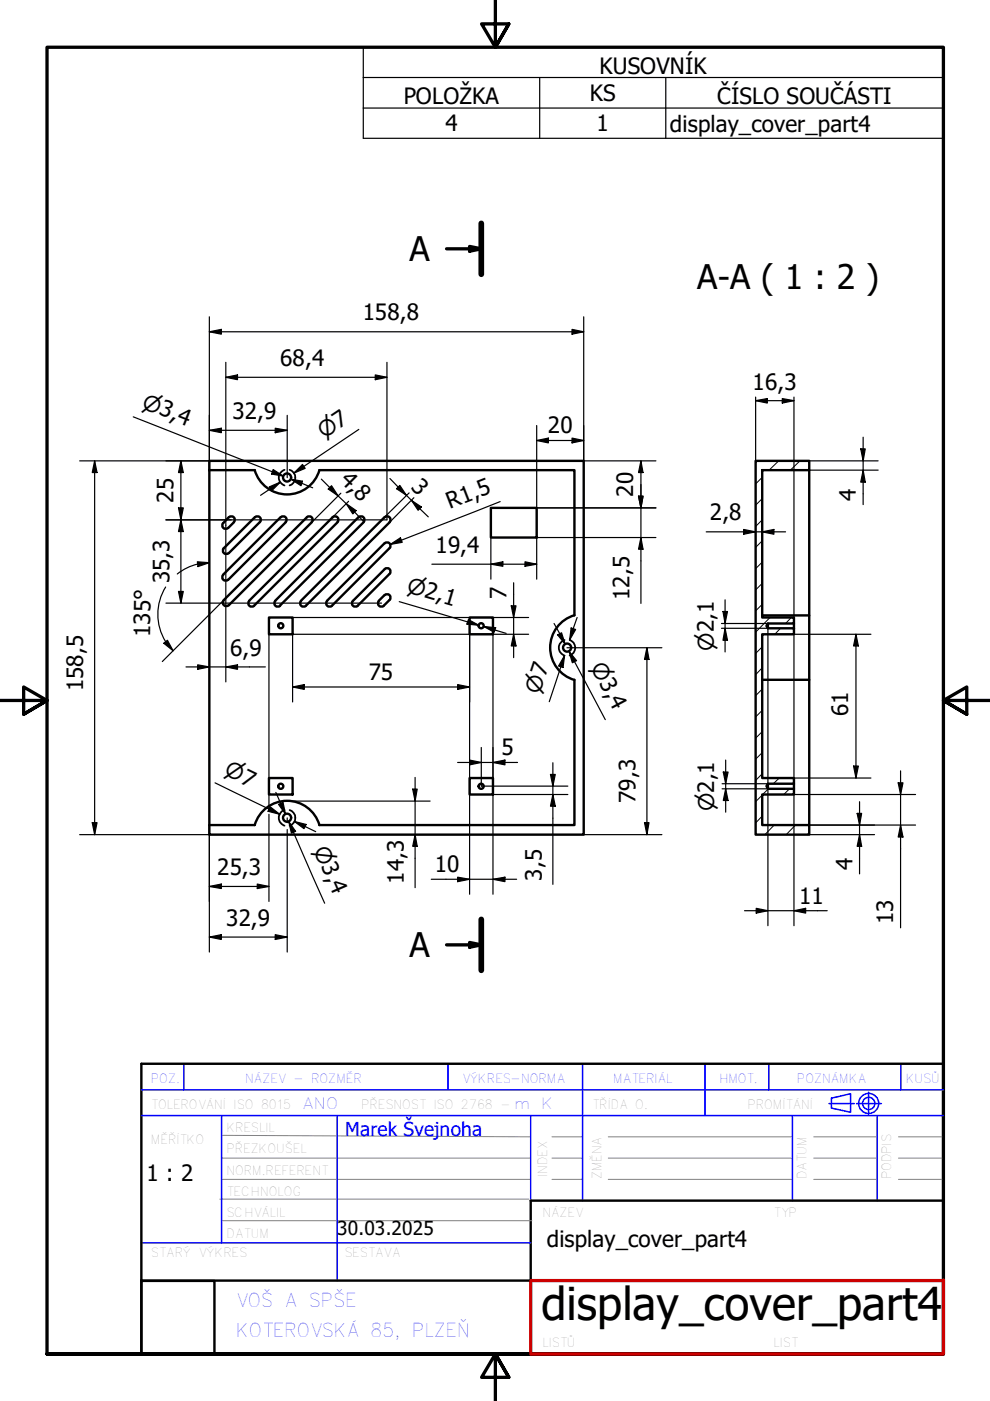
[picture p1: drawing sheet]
<svg xmlns="http://www.w3.org/2000/svg" width="210mm" height="297mm" viewBox="0 0 210 297" stroke-linecap="round" stroke-linejoin="round" font-family="sans-serif">
<g fill="none" stroke="#000" stroke-width=".21">
<path d="M160.6 97.7l-.4 .4M165.1 97.7l-2 2M169.6 97.7l-2 2M161.6 119.2l-1.4 1.4M161.6 114.7l-1.4 1.4M161.6 110.2l-1.4 1.4M161.6 105.7l-1.4 1.4M161.6 101.2l-1.4 1.4M161.6 137.1l-1.4 1.4M161.6 128.1l-1.4 1.4M161.6 123.7l-1.4 1.4M163.3 130.9l-3.1 3.1"/>
<path d="M165.5 133.2l-1.2 1.3M167.8 130.9l-1.2 1.3M161.6 159.6l-1.4 1.4M161.6 155.1l-1.4 1.4M161.6 150.6l-1.4 1.4M161.6 146.1l-1.4 1.4M161.6 141.6l-1.4 1.5M161.6 173l-1.4 1.5M161.6 168.6l-1.4 1.4M161.6 164.1l-1.4 1.4M162.9 167.2l-1.2 1.3M164.1 174.9l-1.9 2.1"/>
<path d="M165.2 165l-1.2 1.2M167.4 167.2l-1.2 1.3M168.7 174.9l-2 2.1M171.6 176.5l-.5 .5"/>
</g>
<path d="M60.3 99.6a1.72 1.72 0 0 0-1.2 1.7 1.72 1.72 0 0 0 1.2 1.6M61.4 99.6a1.73 1.73 0 0 1 1.2 1.7 1.73 1.73 0 0 1-1.2 1.6M119.7 135.7a1.72 1.72 0 0 0-1.2 1.6 1.72 1.72 0 0 0 1.2 1.7M120.8 135.7a1.73 1.73 0 0 1 1.2 1.6 1.73 1.73 0 0 1-1.2 1.7M60.3 171.8a1.72 1.72 0 0 0-1.2 1.6 1.72 1.72 0 0 0 1.2 1.7M61.4 171.8a1.73 1.73 0 0 1 1.2 1.6 1.73 1.73 0 0 1-1.2 1.7" fill="none" stroke="#000" stroke-width=".38"/>
<g fill="none" stroke="#000" stroke-width=".51">
<path d="M44.4 99.7h9.6a7.1 7.1 0 0 0 6.9 5.1 7.1 7.1 0 0 0 6.8-5.1M44.4 97.7h79.4v79.3h-79.4zM67.7 99.7h54.1v30.8M160.2 97.7h11.4v2h-10v31.2h6.7v1.3h-5.5l-.3 .5 .3 .5h5.5v1.3h-6.7v30.5h6.7v1.2h-5.5l-.3 .5 .3 .5h5.5v1.3h-6.7v6.4h10v2.1h-11.4zM171.6 99.7v75.2M47.3 110.9a.73 .73 0 0 0 0 1 .73 .73 0 0 0 1.1 0M48.5 109.7l-1.1 1.2M48.5 109.7a.73 .73 0 0 1 1.1 0 .73 .73 0 0 1 0 1M49.6 110.7l-1.2 1.2M54 109.7l-6.6 6.6M54.1 109.7a.73 .73 0 0 1 1 0 .73 .73 0 0 1 0 1l-6.6 6.5a.73 .73 0 0 1-1 0 .73 .73 0 0 1 0-1M60.6 110.7a.73 .73 0 0 0 0-1 .73 .73 0 0 0-1.1 0l-12.2 12.1"/>
<path d="M60.6 110.7l-12.2 12.2M65 109.7l-17.6 17.5M65 109.7a.73 .73 0 0 1 1.1 0 .73 .73 0 0 1 0 1l-17.6 17.6M70.5 109.7a.73 .73 0 0 1 1 0 .73 .73 0 0 1 0 1l-17.6 17.7M70.5 109.7l-17.6 17.7a.73 .73 0 0 0 0 1 .73 .73 0 0 0 1 0M81.5 109.7l-17.7 17.7a.73 .73 0 0 0 0 1 .73 .73 0 0 0 1.1 0M81.5 115.2l-12.2 12.2M81.6 115.2a.73 .73 0 0 1 1 0 .73 .73 0 0 1 0 1M81.6 109.7a.73 .73 0 0 1 1 0 .73 .73 0 0 1 0 1M82.5 116.3l-12.1 12.1M82.6 110.7l-17.7 17.7M104.1 107.7h9.7v6.3h-9.7z"/>
<path d="M47.3 121.9a.73 .73 0 0 0 0 1 .73 .73 0 0 0 1.1 0M47.5 127.3a.73 .73 0 0 0 0 1 .73 .73 0 0 0 1 0M57 130.9h5v3.6h-5zM59.4 128.4l17.7-17.7a.75 .75 0 0 0 0-1 .75 .75 0 0 0-1.1 0l-17.6 17.7a.73 .73 0 0 0 0 1 .73 .73 0 0 0 1 0M69.4 127.4a.73 .73 0 0 0 0 1 .73 .73 0 0 0 1 0M80.4 127.4a.73 .73 0 0 0 0 1 .73 .73 0 0 0 1 0M81.5 120.7l-6.7 6.7a.73 .73 0 0 0 0 1 .73 .73 0 0 0 1.1 0M81.5 126.2l-1.2 1.2M81.6 126.2a.73 .73 0 0 1 1 0 .73 .73 0 0 1 0 1M81.6 120.7a.73 .73 0 0 1 1 0 .73 .73 0 0 1 0 1M82.5 127.2l-1.1 1.2M82.5 121.7l-6.6 6.7"/>
<path d="M99.6 130.9h4.9v3.6h-4.9zM121.8 130.4a7.1 7.1 0 0 0-5.2 6.9 7.1 7.1 0 0 0 5.2 6.9M161.6 130.5h10M162.8 132.2v1M168.3 132.2v1M121.8 144.1v30.8h-54.1M161.6 144.1h10M57 165h5v3.5h-5zM67.7 174.9a7.1 7.1 0 0 0-6.8-5.1 7.1 7.1 0 0 0-6.9 5.1h-9.6M99.6 165h4.9v3.5h-4.9zM162.8 166.2v1M168.3 166.2v1"/>
<circle cx="60.9" cy="101.2" r=".86"/>
<circle cx="59.5" cy="132.7" r=".54"/>
<circle cx="102" cy="132.7" r=".54"/>
<circle cx="120.2" cy="137.3" r=".86"/>
<circle cx="59.5" cy="166.7" r=".54"/>
<circle cx="60.9" cy="173.4" r=".86"/>
<circle cx="102" cy="166.7" r=".54"/>
</g>
<path d="M102 47.4v10.8M102 194.9v10.8" fill="none" stroke="#000" stroke-width="1.2"/>
<path d="M94.7 52.8h7.3M99.6 52.2l2.4 .6-2.4 .5zM99.6 199.8l2.4 .5-2.4 .5zM94.7 200.3h7.3" fill="none" stroke="#000" stroke-width=".7"/>
<path d="M99.6 52.2l2.4 .6-2.4 .5zM99.6 199.8l2.4 .5-2.4 .5z" fill="#000"/>
<path d="M77 16.4v-6.4h123v6.4M77 16.4h123v6.5M77 16.4v12.9h123v-6.4M114.4 16.4v12.9M141.2 16.4v12.9M77 22.9h123" fill="none" stroke="#000" stroke-width=".25"/>
<path d="M105 0v10l-2.9-4.9h5.8l-2.9 4.9 2.9-4.9M0 148.5h10l-5-2.8v5.7l5-2.9-5 2.9M210 148.5h-10l5-2.8v5.7l-5-2.9 5 2.9M10 287.1v-277.1h190v277.1h-190h190M107.9 292l-2.9-4.9 2.9 4.9h-5.8l2.9-4.9v9.9" fill="none" stroke="#000" stroke-width=".7"/>
<!-- layer: 1_SILNA -->
<path d="M200 254.6h-87.5v16.9M30 271.6h15.5v15.5h-15.5zM30 271.5h82.6M200 271.4v-45.9h-170v61.6h82.6" fill="none" stroke="#000" stroke-width=".51"/>
<!-- layer: 2_SLABA -->
<g fill="none" stroke="#808080" stroke-width=".21">
<path d="M46.6 254.2h65.5M47 245.5h65.5M47 240.7l65.5 .3M47 250h65.5M47.2 258.8h65.6M117 241h6.5M117 245.5h6.5M117 250h6.5M129 241h39M129 245.5h39M129 250h39M172.5 241h13.5"/>
<path d="M172.5 245.5h13.5M172.5 250h13.5M190.5 241h9.5M190.5 245.5h9.5M190.5 250h9.5"/>
</g>
<!-- layer: 8_TEXTY -->
<g fill="none" stroke="#00f" stroke-width=".32">
<path d="M30 236.5h170M30 231.1h170M39 225.5v5.6M47 236.6v27M71.5 236.5v35M95 225.5v5.6M112.5 236.5v18.1M123.5 225.5v29.1M149.5 225.5v11M163 225.5v5.6M168 236.5v18.1M175.8 234h5.3"/>
<path d="M176.3 232.8l4-.9v3.9l-4-.9zM181.6 234h5.3M184.1 231.6v4.7M186 236.5v18.1M191 225.5v5.6M30 263.5h82.5"/>
<circle cx="184.2" cy="234" r="2.13"/>
<circle cx="184.2" cy="234" r="1.3"/>
</g>
<!-- layer: 3_TUCNA -->
<path d="M112.6 271.5h87.4M200 271.4v15.7h-87.5v-15.6" fill="none" stroke="#c00" stroke-width=".7"/>
<g fill="none" stroke="#000" stroke-width=".25">
<path d="M44.4 70.3l2.5-.5v1.1zM44.4 70.3h79.4M44.4 67.2v32.5M47.9 80l2.5-.5v1zM47.9 76.8v67.8M47.9 80h34.1M79.6 79.5l2.4 .5-2.4 .5zM82 76.8v33.4h-46.8M121.3 69.8l2.5 .5-2.5 .6zM123.8 67.2v30.5h15.3M16.9 97.7h27.5M20.1 97.7l.5 2.5h-1z"/>
<path d="M20.1 97.7v79.3M28.3 88.4l31.8 12.6-2.4-1M38.4 97.7l.5 2.5h-1.1zM38.4 97.7v30.2M44.4 91.2l2.5-.4v.9zM44.4 91.2h16.5M57.9 99.6l2.2 1.4-2.5-.5zM58.4 90.8l2.5 .4-2.5 .5zM60.9 88.1v13.2M76.1 91l-13.8 9.3 2.1-1.4M113.8 93.4l2.5-.5v1zM113.8 90.2v17.5h25.3"/>
<path d="M113.8 93.4h10M121.3 92.9l2.5 .5-2.5 .5zM135.9 97.7l.4 2.5h-.9zM135.9 97.7v30.2M160.2 84.9l2.5-.4v1zM160.2 84.9h8.1M160.2 84.2v13.5M165.9 84.5l2.4 .4-2.4 .6zM168.3 84.2v112.1M171.6 97.7h14.6M171.6 99.7h14.6M182.5 95.2h1l-.5 2.5z"/>
<path d="M183 99.7l.5 2.5h-1zM183 92.7v14.3M37.8 107.7h1.1l-.5 2.5zM38.4 110.2l.5 2.5h-1.1zM41.8 119.1l2.6 .2-2.4 .8zM41.9 119.6l-2.6 1-1.7 1.1M44.4 119.3l-2.5 .3M57.1 103.2l2.3-1-1.8 1.9zM59.4 102.2l-4.2 2.8M61.7 101.6l2.4 .4-.3 1zM61.7 101.6l4.6 1.8M62.3 100.3l1.8-1.8 .6 .8z"/>
<path d="M68.1 101.6l8.8 8.7M70.3 103l1.4 2.1-2.1-1.4zM72.3 104.6l-6.2 6.1M73.4 106.8l2.1 1.5-.7 .7zM73.9 106.3l-3.4 3.4M82.7 101.5l8.1 8.1M82.7 115.4l2.2-1.4 .4 1zM84.1 103.6l.7-.7 1.4 2.1zM86.7 104.5l-5.2 5.2M87.2 106.1l2.1 1.4-.7 .7zM87.8 105.5l-5.2 5.2M91.6 119.6h22.2"/>
<path d="M104.1 119.6l2.5-.5v1zM104.1 114v8.8M106 106.3l-23.3 9.1M111.3 119.1l2.5 .5-2.5 .5zM135.4 105.2h.9l-.4 2.5zM135.9 114l.4 2.4h-.9zM139.1 114h-25.3v8.8M149.7 112.8h16.9M157.7 112.3l2.5 .5-2.5 .5zM161.6 112.8l2.5-.5v1zM34.7 136.4l.8-.7 1.2 2.3zM35.1 136.1l1.6 1.9"/>
<path d="M35.1 124.5a11 11 0 0 0 0 11.5M35.2 127.9h45.7M37.8 125.4h1.1l-.5 2.5zM47.4 127.2l-13 13.1M57 134.5v37.3M62 130.9h37.5M84.6 127.6l16.9 5-2.4-.8M99.3 131.4l2.2 1.2-2.5-.3zM99.6 134.5v55.1M99.6 130.9h12.5M102.6 132.8l2.5 .3-.3 .9zM102.6 132.8l4.7 1.5"/>
<path d="M104.4 134.5h-42.4v14.3M104.5 134.5v55.1M104.6 134.5h7.5M108.4 128.4h1l-.5 2.5zM108.9 134.5l.5 2.5h-1zM108.9 123.6v15.8M117.5 132.2l2.3 4.4M118.2 134.6l.9-.4 .7 2.4zM119.7 139l-.3 2.5-1-.3zM120.2 137.3h20.1M120.6 138.1l1.6 2-.9 .4zM121.1 133.1l.9 .4-1.2 2.2z"/>
<path d="M122.4 130.9l-1.6 4.8M137.2 137.3l.4 2.5h-.9zM137.2 137.3v39.7M153 133.2h9.8v63.1M153 132.2h9.8M153.3 129.7h.9l-.5 2.5zM153.7 133.2l.5 2.5h-.9zM153.7 127.2v11M168.3 134.5h16.4M181.5 134.5l.5 2.5h-1zM181.5 134.5v30.5M39.4 141.4h16.9"/>
<path d="M41.9 141l2.5 .4-2.5 .5zM47.9 141.4l2.5-.4v.9zM62 145.7l2.5-.6v1.1zM62 145.7h37.6M97 145.1l2.6 .6-2.6 .5zM102 158.5v8.2h18.4M118.9 141.3l.8-2.3-3.2 9.8M121.8 140.3l-1.2-2.2 7.7 14.5M16.9 177h27.5M19.6 174.4h1l-.5 2.6zM44.4 174.9v27M45.6 166l13.7 6.6-2.3-1"/>
<path d="M57 172.6v18.5M57.3 171.1l2 1.5-2.5-.6zM58.5 168l2 4.6M59.1 170.5l.9-.4 .5 2.5zM60.9 173.4v1M60.9 175.9v26M60.9 169.8h30.3M61.2 174.2l1.5 2.1-.9 .3zM62.2 176.5l-1-2.3 7.6 17.3M62.4 174.2l2.5 .6-.4 .9zM62.4 174.2l4.5 2.1M87.5 167.3h1l-.5 2.5z"/>
<path d="M88 177l.5 2.4h-1zM88 164.8v23.4M97 161.7h12.7M99.6 161.1l2.4 .6-2.4 .5zM104.5 161.7l2.6-.6v1.1zM104.5 168.5h15.9M116.7 164.2h1l-.5 2.5zM117.2 168.5l.5 2.4h-1zM117.2 161.7v25.8M123.8 177h16.5M136.7 174.4h.9l-.4 2.6zM153.1 167.2h9.7"/>
<path d="M153.1 166.2h9.7M153.4 163.7h1l-.5 2.5zM153.9 167.2l.5 2.5h-1zM153.9 161.1v11.1M168.3 168.5h25.8M168.3 165h16.4M171.6 177h13.8M171.6 174.9h22.5M181 162.4h1l-.5 2.6zM181.7 172.5h1l-.5 2.4zM182.2 177l.5 2.4h-1zM182.2 170v15.3"/>
<path d="M190.4 166h1.1l-.6 2.5zM190.9 174.9l.6 2.6h-1.1zM190.9 163.4v33.3M44.4 198.7l2.5-.5v1zM44.4 187.9l2.5-.5v1zM44.4 198.7h16.5M44.4 187.9h12.6M54.5 187.4l2.5 .5-2.5 .5zM58.4 198.2l2.5 .5-2.5 .5zM91.4 186.4h18.1M97 186l2.6 .4-2.6 .5zM104.5 186.4l2.6-.4v.9z"/>
<path d="M157.9 193.1h17.5M160.3 192.6l2.5 .5-2.5 .5zM168.3 193.1l2.5-.5v1z"/>
</g>
<g fill="#000">
<path d="M44.4 70.3l2.5-.5v1.1zM47.9 80l2.5-.5v1zM121.3 69.8l2.5 .5-2.5 .6zM44.4 91.2l2.5-.4v.9zM58.4 90.8l2.5 .4-2.5 .5zM62.3 100.3l1.8-1.8 .6 .8zM79.6 79.5l2.4 .5-2.4 .5zM113.8 93.4l2.5-.5v1zM121.3 92.9l2.5 .5-2.5 .5zM160.2 84.9l2.5-.4v1zM165.9 84.5l2.4 .4-2.4 .6zM182.5 95.2h1l-.5 2.5z"/>
<path d="M20.1 97.7l.5 2.5h-1zM37.8 107.7h1.1l-.5 2.5zM38.4 97.7l.5 2.5h-1.1zM38.4 110.2l.5 2.5h-1.1zM57.1 103.2l2.3-1-1.8 1.9zM57.9 99.6l2.2 1.4-2.5-.5zM61.7 101.6l2.4 .4-.3 1zM70.3 103l1.4 2.1-2.1-1.4zM73.4 106.8l2.1 1.5-.7 .7zM84.1 103.6l.7-.7 1.4 2.1zM82.7 115.4l2.2-1.4 .4 1zM87.2 106.1l2.1 1.4-.7 .7z"/>
<path d="M104.1 119.6l2.5-.5v1zM135.4 105.2h.9l-.4 2.5zM135.9 114l.4 2.4h-.9zM135.9 97.7l.4 2.5h-.9zM157.7 112.3l2.5 .5-2.5 .5zM161.6 112.8l2.5-.5v1zM183 99.7l.5 2.5h-1zM34.7 136.4l.8-.7 1.2 2.3zM37.8 125.4h1.1l-.5 2.5zM41.8 119.1l2.6 .2-2.4 .8zM99.3 131.4l2.2 1.2-2.5-.3zM102.6 132.8l2.5 .3-.3 .9z"/>
<path d="M108.4 128.4h1l-.5 2.5zM108.9 134.5l.5 2.5h-1zM111.3 119.1l2.5 .5-2.5 .5zM118.2 134.6l.9-.4 .7 2.4zM121.1 133.1l.9 .4-1.2 2.2zM137.2 137.3l.4 2.5h-.9zM153.3 129.7h.9l-.5 2.5zM153.7 133.2l.5 2.5h-.9zM181.5 134.5l.5 2.5h-1zM41.9 141l2.5 .4-2.5 .5zM47.9 141.4l2.5-.4v.9zM62 145.7l2.5-.6v1.1z"/>
<path d="M97 145.1l2.6 .6-2.6 .5zM119.7 139l-.3 2.5-1-.3zM120.6 138.1l1.6 2-.9 .4zM19.6 174.4h1l-.5 2.6zM57.3 171.1l2 1.5-2.5-.6zM59.1 170.5l.9-.4 .5 2.5zM61.2 174.2l1.5 2.1-.9 .3zM62.4 174.2l2.5 .6-.4 .9zM87.5 167.3h1l-.5 2.5zM88 177l.5 2.4h-1zM99.6 161.1l2.4 .6-2.4 .5zM104.5 161.7l2.6-.6v1.1z"/>
<path d="M116.7 164.2h1l-.5 2.5zM117.2 168.5l.5 2.4h-1zM136.7 174.4h.9l-.4 2.6zM153.4 163.7h1l-.5 2.5zM153.9 167.2l.5 2.5h-1zM181 162.4h1l-.5 2.6zM181.7 172.5h1l-.5 2.4zM182.2 177l.5 2.4h-1zM190.4 166h1.1l-.6 2.5zM190.9 174.9l.6 2.6h-1.1zM44.4 198.7l2.5-.5v1zM44.4 187.9l2.5-.5v1z"/>
<path d="M54.5 187.4l2.5 .5-2.5 .5zM58.4 198.2l2.5 .5-2.5 .5zM97 186l2.6 .4-2.6 .5zM104.5 186.4l2.6-.4v.9zM160.3 192.6l2.5 .5-2.5 .5zM168.3 193.1l2.5-.5v1z"/>
</g>
<text font-size="9.6" x="114.8" y="279.8">display_cover_part4</text>
<g font-size="7.2">
<text x="86.8" y="55.4">A</text>
<text x="147.8" y="61.3">A-A ( 1 : 2 )</text>
<text x="86.8" y="203">A</text>
</g>
<g font-size="4.8">
<text x="127.1" y="15.7">KUSOVNÍK</text>
<text x="85.6" y="22.1">POLOŽKA</text>
<text x="125" y="21.4">KS</text>
<text x="152.1" y="22.1">ČÍSLO SOUČÁSTI</text>
<text x="94.4" y="27.9">4</text>
<text x="126.5" y="27.9">1</text>
<text x="142" y="27.9">display_cover_part4</text>
<text x="76.9" y="67.9">158,8</text>
<text x="59.4" y="77.6">68,4</text>
<text x="159.6" y="82.6">16,3</text>
<text x="49.3" y="88.9">32,9</text>
<text x="116.1" y="91.8">20</text>
<text x="71.9" y="101.9" transform="rotate(45 71.9 101.9)">4,8</text>
<text x="36.8" y="106.6" transform="rotate(-90 36.8 106.6)">25</text>
<text x="86.9" y="103.5" transform="rotate(45 86.9 103.5)">3</text>
<text x="95.4" y="107.9" transform="rotate(-21 95.4 107.9)">R1,5</text>
<text x="134.2" y="105.3" transform="rotate(-90 134.2 105.3)">20</text>
<text x="181.5" y="106.2" transform="rotate(-90 181.5 106.2)">4</text>
<text x="150.5" y="110.3">2,8</text>
<text x="92.3" y="117.2">19,4</text>
<text x="35.9" y="123.7" transform="rotate(-90 35.9 123.7)">35,3</text>
<text x="107.4" y="127" transform="rotate(-90 107.4 127)">7</text>
<text x="133.5" y="127.2" transform="rotate(-90 133.5 127.2)">12,5</text>
<text x="31.8" y="135.1" transform="rotate(-89 31.8 135.1)">135°</text>
<text x="48.8" y="139.1">6,9</text>
<text x="17.7" y="146.6" transform="rotate(-90 17.7 146.6)">158,5</text>
<text x="78.2" y="144.1">75</text>
<text x="179.8" y="151.8" transform="rotate(-90 179.8 151.8)">61</text>
<text x="106.4" y="160.1">5</text>
<text x="134.7" y="170.2" transform="rotate(-90 134.7 170.2)">79,3</text>
<text x="46" y="185.5">25,3</text>
<text x="92.2" y="184.8">10</text>
<text x="180.7" y="184.5" transform="rotate(-90 180.7 184.5)">4</text>
<text x="85.6" y="187.4" transform="rotate(-90 85.6 187.4)">14,3</text>
<text x="114.9" y="186.7" transform="rotate(-90 114.9 186.7)">3,5</text>
<text x="169.4" y="191.6">11</text>
<text x="47.9" y="196.3">32,9</text>
<text x="189.4" y="195.9" transform="rotate(-90 189.4 195.9)">13</text>
<text x="31.1" y="250.4">1 : 2</text>
<text x="116" y="264.5">display_cover_part4</text>
</g>
<g font-size="4.6">
<text x="29.8" y="86.4" transform="rotate(22 29.8 86.4)">⌀3,4</text>
<text x="68.7" y="93.1" transform="rotate(-34 68.7 93.1)">⌀7</text>
<text x="86" y="125.5" transform="rotate(17 86 125.5)">⌀2,1</text>
<text x="125.1" y="141.3" transform="rotate(62 125.1 141.3)">⌀3,4</text>
<text x="151.4" y="138" transform="rotate(-90 151.4 138)">⌀2,1</text>
<text x="114.4" y="147.3" transform="rotate(-72 114.4 147.3)">⌀7</text>
<text x="47.3" y="164.2" transform="rotate(26 47.3 164.2)">⌀7</text>
<text x="151.4" y="172" transform="rotate(-90 151.4 172)">⌀2,1</text>
<text x="66.4" y="180.1" transform="rotate(66 66.4 180.1)">⌀3,4</text>
</g>
<text font-size="4.1" fill="#00f" x="73.2" y="240.8">Marek Švejnoha</text>
<text font-size="4.1" x="71.5" y="261.9">30.03.2025</text>
<g font-size="4" fill="#00f">
<text x="50" y="277">VOŠ A SPŠE</text>
<text x="50" y="283.5">KOTEROVSKÁ 85, PLZEŇ</text>
</g>
<g font-size="3.3" fill="#00f">
<text x="64" y="235.1">ANO</text>
<text x="109" y="235.1">m K</text>
</g>
<g font-size="2.7" fill="#00f">
<text x="32" y="229.5">POZ.</text>
<text x="52" y="229.5">NÁZEV - ROZMĚR</text>
<text x="98" y="229.5">VÝKRES-NORMA</text>
<text x="130" y="229.5">MATERIÁL</text>
<text x="152.5" y="229.5">HMOT.</text>
<text x="169" y="229.5">POZNÁMKA</text>
<text x="192" y="229.5">KUSŮ</text>
</g>
<g font-size="2.7" fill="#808080">
<text x="32" y="235.1">TOLEROVÁNÍ ISO 8015</text>
<text x="76.6" y="235.1">PŘESNOST ISO 2768 -</text>
<text x="125.5" y="235.1">TŘÍDA O.</text>
<text x="158.5" y="235.1">PROMÍTÁNÍ</text>
<text x="32" y="242.6">MĚŘÍTKO</text>
<text x="48" y="244.5">PŘEZKOUŠEL</text>
<text x="48" y="240">KRESLIL</text>
<text x="48" y="249">NORM.REFERENT</text>
<text x="116" y="249.5" transform="rotate(-90 116 249.5)">INDEX</text>
<text x="127.5" y="250" transform="rotate(-90 127.5 250)">ZMĚNA</text>
<text x="171" y="250" transform="rotate(-90 171 250)">DATUM</text>
<text x="48" y="253.5">TECHNOLOG</text>
<text x="48" y="262.6">DATUM</text>
<text x="48" y="258">SCHVÁLIL</text>
<text x="115" y="258">NÁZEV</text>
<text x="164" y="258">TYP</text>
<text x="32" y="266.6">STARÝ VÝKRES</text>
<text x="73" y="266.6">SESTAVA</text>
</g>
</svg>
